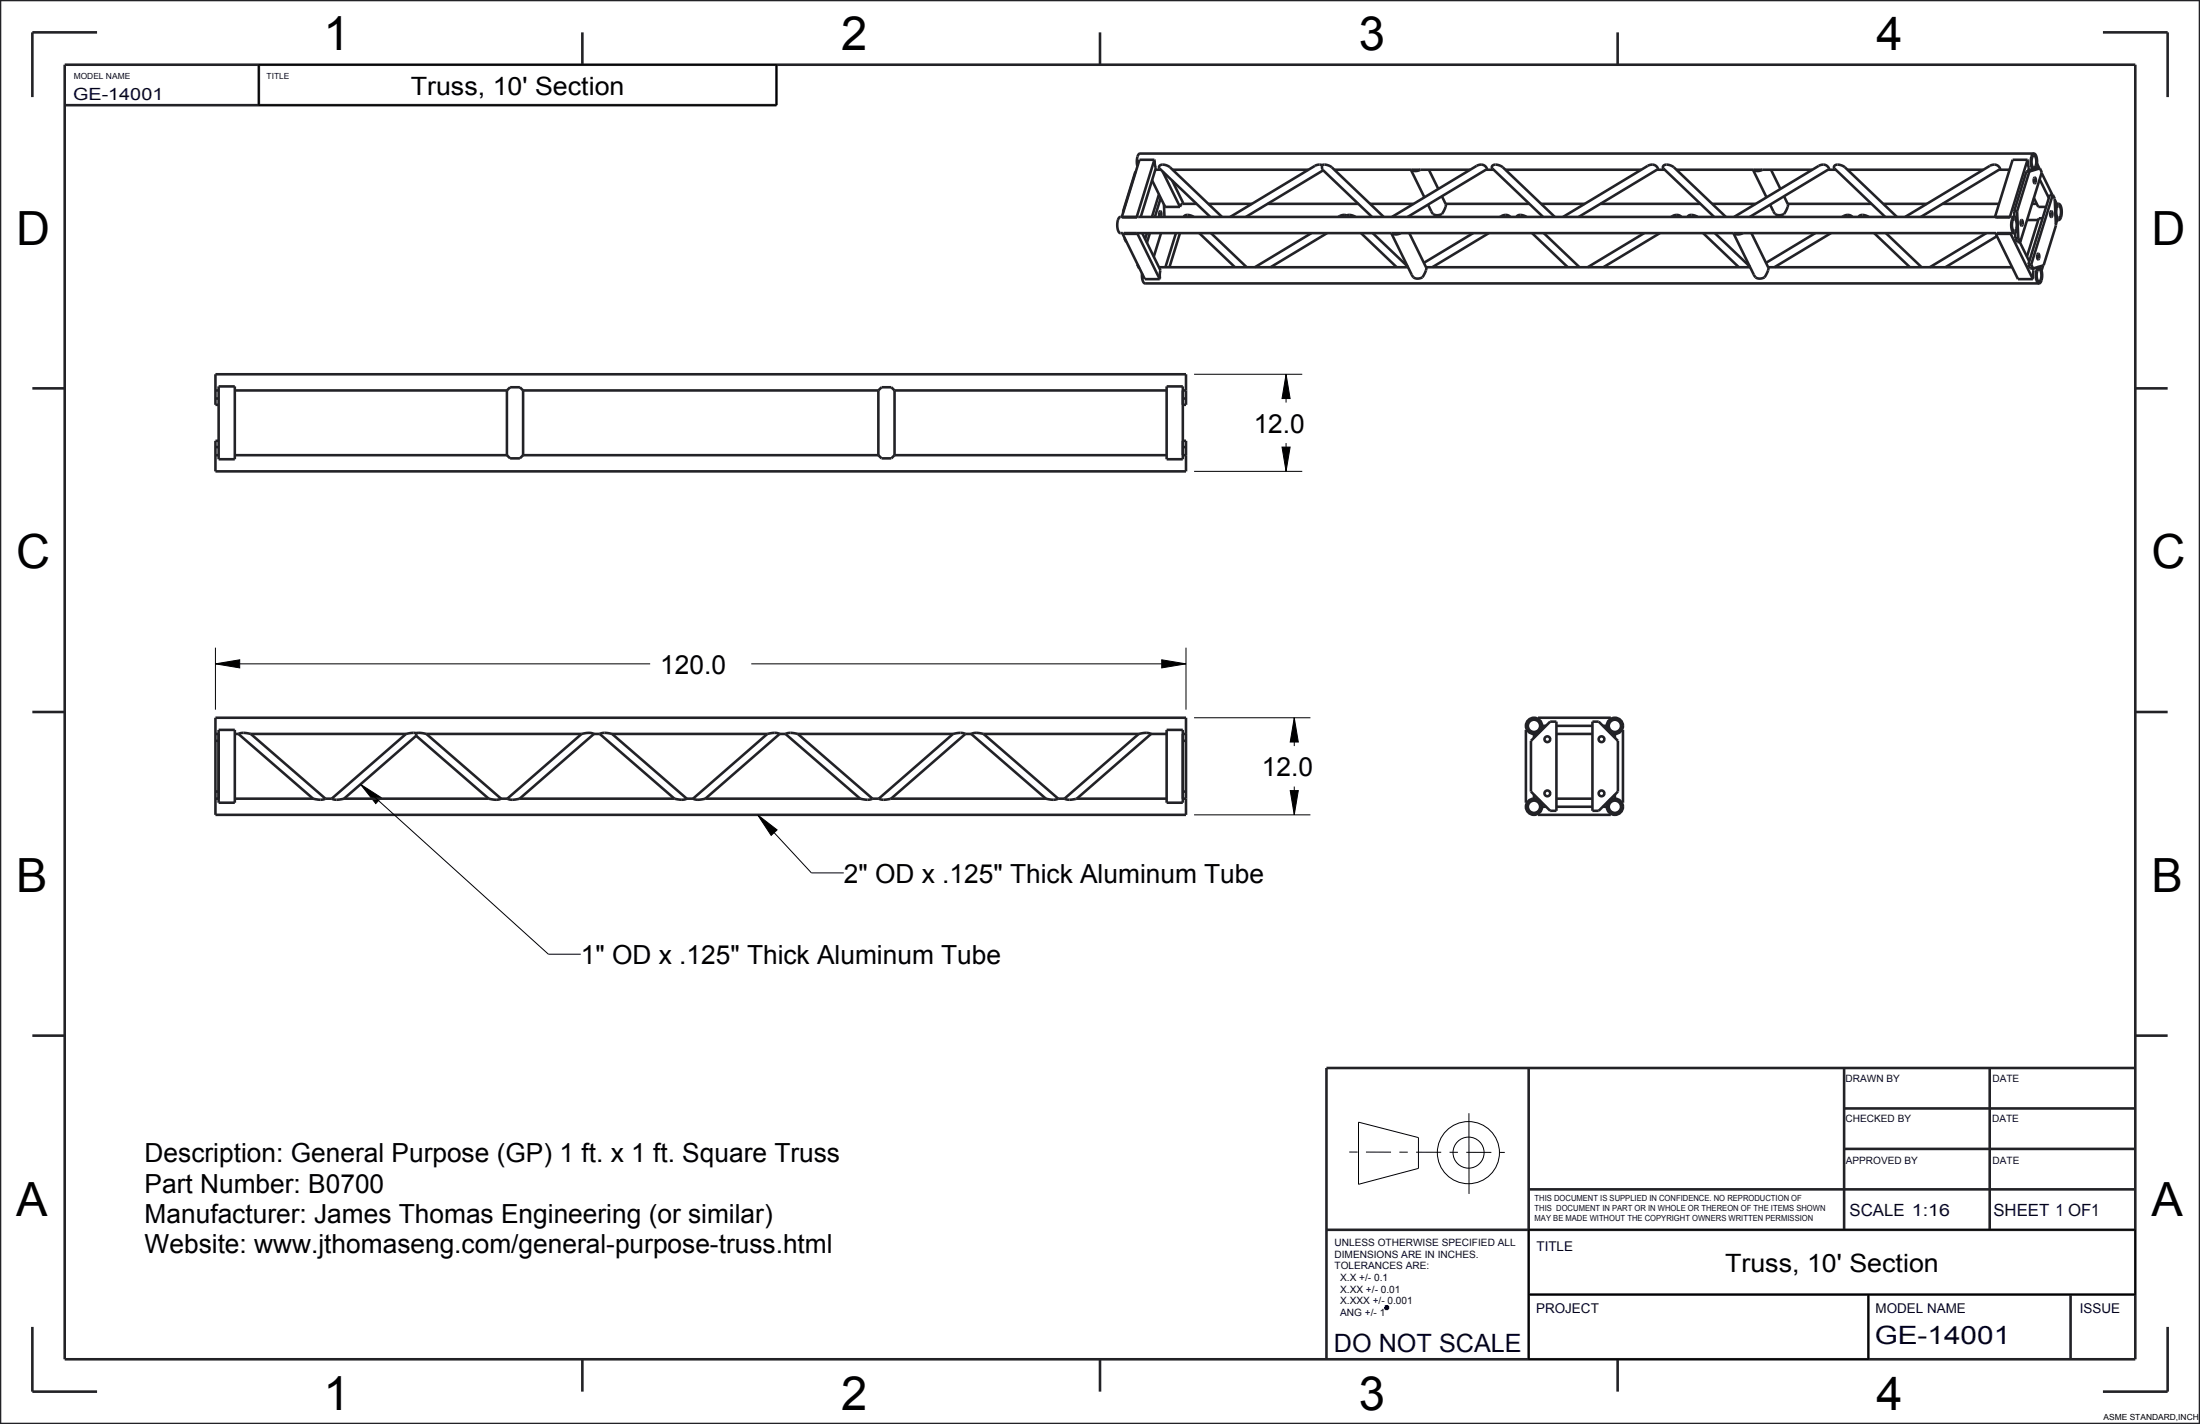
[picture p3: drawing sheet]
<svg xmlns="http://www.w3.org/2000/svg" width="432mm" height="279mm" viewBox="0 0 432 279" stroke-linecap="round" stroke-linejoin="round" font-family="sans-serif">
<path d="M271.9 256.4l.4-.1 .1 .4-.4 .1z" fill="none" stroke="#003" stroke-width=".51"/>
<path d="M252.4 73.4l.8 4.8h-1.6zM251.6 87.7h1.6l-.8 4.8zM42.3 130.3l4.7-.8v1.5zM228 129.5l4.8 .8-4.8 .7zM70.8 153.9l4 2.6-1 1.2zM148.7 159.9l3.8 2.9-1.1 1.1zM254 140.8l.8 4.8h-1.6zM253.2 155.1h1.6l-.8 4.8z" fill="#000"/>
<g fill="none" stroke="#000" stroke-width=".2">
<path d="M50.8 12.7h101.6v8h-101.6zM234.4 73.4h21.2M252.4 73.4l.8 4.8h-1.6zM252.4 73.4v5.6M234.4 92.5h21.2M251.6 87.7h1.6l-.8 4.8zM252.4 86.9v5.6M42.3 130.3l4.7-.8v1.5zM42.3 127.1v12.1M42.3 130.3h85.3M147.5 130.3h85.3M228 129.5l4.8 .8-4.8 .7z"/>
<path d="M232.8 127.1v12.1M70.8 153.9l4 2.6-1 1.2zM70.8 153.9l36.8 33.3h6.4M148.7 159.9l3.8 2.9-1.1 1.1zM148.7 159.9l10.6 11.4h6.3M234.4 159.9h22.8M234.4 140.8h22.8M253.2 155.1h1.6l-.8 4.8zM254 140.8l.8 4.8h-1.6zM254 140.8v5.6M254 154.3v5.6M288.3 218.4v15.9"/>
<path d="M266.6 220.2l11.8 3v6l-11.8 3.2zM300 254h119.1v-12.7h-119.1v25.4h66.7v-12.7"/>
<circle cx="288.2" cy="226.2" r="6.1"/>
<circle cx="288.2" cy="226.2" r="3"/>
</g>
<path d="M264.8 226l30.5 .1" fill="none" stroke="#000" stroke-width=".2" stroke-dasharray="1.6 1.6 4.9 1.6" stroke-linecap="butt"/>
<g fill="none" stroke="#222226" stroke-width=".51">
<path d="M0 0h431.8v279.4h-431.8zM12.7 12.7h406.4v254h-406.4zM19 6.4h-12.7v12.7M50.8 12.7v7.9M114.3 6.4v6.3M152.4 12.7v7.9h-139.7M215.9 6.4v6.3M317.5 6.4v6.3M412.7 6.4h12.7v12.7M222.9 33.7l-2.5 7.7M222.9 33.7h.1M222.9 33.6v.1"/>
<path d="M226.1 35.4l2.6 5.2h2.9M226.6 31.4l.3 1.6-3 9.6M226.6 31.4h-3l-3.4 11.1 .1 .2h2.9M226.6 31.4l-3.5 11.1M226.8 33.3h1M227.5 38.2l-1.4 4.4M227.8 38.8l-1.1 3.8M228.2 33.6l3.4 7M230.1 35.4l2.1 4.4v.2M230.1 33.3h26.7M232.1 40l-.3 .2-.2 .4M232.1 40h.1"/>
<path d="M232.1 40h2.8M237.2 40h8.5M248.8 40h17.8M259.5 32.4l.8-.1 1 .5 10.3 9.8M259.5 32.4l-.6-.1-.8 .2-16.6 10.1M259.5 32.4l.1 .9 9.7 9.3M259.7 33.4l-15.2 9.2M261.9 33.3h26.7M268.9 40h8.6M276.9 33.3l2.7 5.4M277 33.3l.8 .3 1-.3M277 33.3h.1"/>
<path d="M280.4 33.3l1.9 3.8M283 38.5l.8 1.6-.1 .6a1.64 1.64 0 0 1-1.4 1.5h-.5l-.5-.2-1-1.8M283.7 40h16.5M291.6 33.3h1.6M295.5 33.3h26.6M302.5 40h8.5M314.1 40h19.7M325.2 33.3h1.5M329 33.3h26.7M336.1 40h8.5M344.1 33.3l2.6 5.4M344.2 33.3l.8 .3 1-.3"/>
<path d="M344.2 33.3h-.1M347.6 33.3l1.8 3.8M350.2 38.5l.7 1.6-.1 .6a1.64 1.64 0 0 1-1.3 1.5h-.6l-.5-.2-1-1.8M350.9 40h16.4M358.8 33.3h1.5M362.6 33.3h26.7M369.6 40h8.6M381.3 40h11.1M392.4 33.3h2M397.7 33.7h.6M397.7 33.7l-2.4 7.7M398 31.4l.2 1.6-.1 .6"/>
<path d="M398 31.4h-3l-3.4 11.1v.2h3M398 31.4l-3.5 11.1M398.1 33.3h1.1M398.3 33.7l-2.4 7.7M398.8 40h1M398.9 33.3l-1.2 .4M399 30.6l.3-.1 .2 .2 .2 .8-.1 1-.4 .4-.3-.3-.2-.7 .1-.8zM399.2 38.8l.9 1.8h1.5M399.2 30.1h-175.5l-.3 .3-.2 .6v1.7M399.2 30.1l.4 .5 .2 1.1-.2 1.1-.4 .5M399.2 30.1l-.4 .5-.2 1.1 .2 1.2 .4 .4M399.3 34.9h.2l.1 .4-.2 .7-.2-.5z"/>
<path d="M399.8 32.1l.5 .9M400.3 35.2l1.8 3.7M400.4 33l-.9 .1M400.4 33l-2.1 .7M400.4 33l.4 .8-4.3 13.7M400.7 33.9l2.1 4.3M402.9 38.2h-.6l-4.2 13.7M402.9 38.2l.4 .8 .2 5.3-2.4 7.8-2.1 .6M402.9 38.2l-4.2 13.7M403.3 39.2l.3 .8M404 40h-.7M404 40l.5 .4 .2 1.2-.2 1.1-.5 .5"/>
<path d="M404 40l-.4 .4-.2 1.2 .2 1.1 .4 .5M220.3 45.9l4.4 8.9h2.9M220.3 45.9h3M220.4 42.7h.1M220.4 41.4l.1 .3M220.4 41.4h.1M220.6 45.7h171.2l-.1 .2M220.6 45.7h.1M220.7 46.6v.1M220.7 46.7l.4 .8M220.7 46.7h.1M223 42.7h.1"/>
<path d="M223.1 42.5l-3.2 .1-.3 .1-.3 1 .1 1.2 .3 .7 .7 .1-.1 .2M223.1 42.5l.1 .2M223.1 45.7h.1M223.2 51.9l.5 .8M223.2 51.9h.1M223.2 51.8v.1M223.3 45.9l4.3 8.9M223.3 45.7v.2M223.4 42.6l-.2 .1M223.4 42.6h.1M224.1 53.6l.2 1.4 .2 .4 .2 .2h175.5M224.2 45.7l3.6 7.3-.2 1.8"/>
<path d="M225.1 45.7l-.3 1.2M225.7 45.7l-.6 1.9M227.5 52.4h48.9M227.8 42.6l.1-.6-.2-.6-.2 .5 .2 .7M227.9 45.7l-1.4 4.7M228.4 40.1l.2 2.5M230.8 45.7l-2.1 6.7M231.6 45.7l-2.1 6.7M234.3 42.6l-1.2-.4-.5 .1-.3 .3M235.4 45.7l7 6.7M237.5 42.6l-9.9-9.5-.1-.3 .1-.3 .4-.2h.5l1.1 .5 10.2 9.8M237.7 45.7l7 6.7"/>
<path d="M257.4 45.7l-11.1 6.7M260.5 45.7l-11.1 6.7M264.3 42.3l.8-.1 1 .4M264.3 42.3l-.7-.1-.9 .4M264.3 42.3v.3M267.1 45.7l7 6.7M269.4 45.7l6.9 6.6M273.1 45.7l4 8.3 .4 .5 .7 .2a1.42 1.42 0 0 0 1.6-1.3l.1-.9-3.3-6.8M273.2 45.7l.8 .3 1-.3M273.2 45.7h.1M273.2 42.6l16.7-10.1 1.1-.2 .7 .6 .1 .3-15.5 9.4M279.9 52.4h63.6"/>
<path d="M289.1 45.7l-9.6 5.9M292.2 45.7l-11.1 6.7M296.4 42.6l-.4-.3-.5-.1-1.1 .4M299.6 42.6l-1.2-.4-.5 .1-.2 .3M300.7 45.7l7 6.7M302.9 42.6l-10-9.5-.1-.3 .1-.3 .4-.2h.5l1.1 .5 10.3 9.8M303 45.7l7 6.7M306.8 42.6l16.7-10.1 1.1-.2 .7 .6v.3l-15.5 9.4M322.7 45.7l-11.1 6.7M325.8 45.7l-11.1 6.7M330 42.6l-.4-.3-.5-.1-1.1 .4M333.2 42.6l-1.2-.4-.5 .1-.3 .3"/>
<path d="M334.3 45.7l7 6.7M336.4 42.6l-9.9-9.5-.1-.3 .1-.3 .4-.2h.5l1.1 .5 10.2 9.8M336.6 45.7l6.8 6.6M340.2 45.7l4.1 8.3 .4 .5 .6 .2a1.42 1.42 0 0 0 1.6-1.3l.2-.9-3.3-6.8M340.3 45.7l.8 .3 1-.3M340.3 45.7h.1M340.3 42.6l16.7-10.1 1.1-.2 .8 .6v.3l-15.5 9.4M342.1 45.7h.1M347 52.4h47.9M356.3 45.7l-9.7 5.9M359.4 45.7l-11.1 6.7M363.6 42.6l-.4-.3-.5-.1-1.1 .4"/>
<path d="M366.8 42.6l-1.3-.4-.4 .1-.3 .3M367.8 45.7l7.1 6.7M370 42.6l-10-9.5v-.3l.1-.3 .3-.2h.5l1.2 .5 10.2 9.8M370.1 45.7l7.1 6.7M373.9 42.6l16.7-10.1 1.1-.2 .8 .6v.3l-15.5 9.4M389.9 45.7l-11.1 6.7M391.7 45.9l4.4 8.9h2.9M391.7 45.9h2.9M391.8 42.7h.1M391.9 46.3l-10.1 6.1M392 45.7h3.4M392 45.7h.1"/>
<path d="M394.4 42.7h.1M394.5 42.5l-171.1 .1M394.5 42.5l.1 .2M394.5 45.7h.1M394.6 45.9l4.4 8.9M394.7 45.7l-.1 .2M395.2 43h.2l.2 .1 .2 .8-.1 1-.3 .5-.3-.3-.2-.7v-.8zM395.3 41.4h.6M395.3 41.4l.1 1.2M395.4 42.6l-.8 .1M395.4 42.6l.4 .4 .2 1.1-.2 1.2-.4 .4M395.4 42.6l-.5 .4-.2 1.2 .2 1.1 .5 .4"/>
<path d="M395.4 42.3l-.1 .2M395.4 42.4l-.1 .1M395.5 45.7l.1 1M395.6 46.7l.3 .8h.6M395.6 46.7h.5M395.9 41.4l.2 5.3M396.1 46.7l.4 .8M396.4 47.5l1.9 3.8M396.7 43.2h.2l.1 .4-.2 .7-.2-.5zM397.9 43.2h2.2M398.1 51.9l.4 .8h.5M398.1 51.9h.6"/>
<path d="M398.7 51.9l.3 .8M399 52.7l.1 .3-.1 1.8M399.8 52.4h.4M400 49.8h.2l.1 .4-.3 .7-.2-.5zM400 52.9l.3-.1 .2 .2 .2 .8-.1 1-.4 .4-.3-.3-.2-.7 .1-.8zM400.1 52.3v.1M400.2 52.4l.4 .5 .2 1.1-.2 1.2-.4 .4M400.2 52.4l-.4 .5-.2 1.1 .2 1.2 .4 .4M400.9 42.8h-.7l-2.4 7.6M401 52.1l-.3 1M402.5 41.5h.2l.1 .4-.2 .7-.2-.5zM403.5 43.2h.5"/>
<path d="M403.8 43.2l-.3 .8M403.9 40.5l.2-.1 .2 .2 .2 .8-.1 1-.4 .4-.3-.3-.1-.7v-.8zM6.3 76.2h6.4M42.3 76.6h.6M42.3 78.2h.6M42.9 79.4h-.6v-6h190.5v6h-.6M42.9 75.8h3.2v14.3h-3.2zM46.1 76.6h53.4M99.5 76.6l.6-.6h1.9l.7 .6M99.5 76.6v12.7M102.7 76.6v12.7M102.7 76.6h69.7"/>
<path d="M172.4 76.6l.6-.6h1.9l.7 .6M172.4 76.6v12.7M175.6 76.6h53.4M175.6 76.6v12.7M229 75.8h3.2v14.3h-3.2zM232.2 76.6h.6M232.2 78.2h.6M419.1 76.2h6.3M42.3 89.3h.6M42.3 87.7h.6M42.9 86.5h-.6v6h190.5v-6h-.6M46.1 89.3h53.4"/>
<path d="M99.5 89.3l.6 .6h1.9l.7-.6M102.7 89.3h69.7M172.4 89.3l.6 .6h1.9l.7-.6M175.6 89.3h53.4M232.2 89.3h.6M232.2 87.7h.6M6.3 139.7h6.4M419.1 139.7h6.3M42.3 140.8h190.5v19.1h-190.5zM42.3 156.7h.6M42.3 144h.6M42.3 155.3h.6"/>
<path d="M42.3 145.4h.6M42.9 144v12.7M42.9 143.2h3.2v14.3h-3.2zM46.1 144h.7M46.8 144l14.7 12.7h-15.4M49.2 144h30.5M49.2 144l14.7 12.7M49.2 144l-1.4-.2-1 .2M63.9 156.7h1.2M63.9 156.7l-1 .2-1.4-.2M65.1 156.7l1 .2 1.4-.2M67.5 156.7h28.4"/>
<path d="M79.7 144l-14.6 12.7M81.7 144.4l14.2 12.3M81.7 143.8h.8l1.2 .2M81.7 143.8h-.8l-1.2 .2M81.7 143.8v.6M81.7 144.4l-14.2 12.3M98.3 156.7h1.3M98.3 156.7l-14.6-12.7h30.5l-14.6 12.7 .9 .2 1.5-.2M98.3 156.7l-.9 .2-1.5-.2M102 156.7h30.4M114.2 144l1.4-.2 1 .2-14.6 12.7M116.6 144h1.1"/>
<path d="M117.7 144l14.7 12.7M120.1 144h30.5M120.1 144l14.7 12.7M120.1 144l-1.4-.2-1 .2M134.8 156.7h1.2M134.8 156.7l-1 .2-1.4-.2M136 156.7l1 .2 1.4-.2M138.4 156.7h30.4M153 144l-.9-.2-1.5 .2-14.6 12.7M154.2 144l14.6 12.7M154.2 144h-1.2l-14.6 12.7M156.6 144h30.5"/>
<path d="M156.6 144l14.6 12.7M156.6 144l-1.5-.2-.9 .2M171.2 156.7h1.3M171.2 156.7l-.9 .2-1.5-.2M172.5 156.7l.9 .2 1.5-.2M174.9 156.7h30.4M187.1 144l1.4-.2 1 .2M187.1 144l-14.6 12.7M189.5 144h1.1M189.5 144l-14.6 12.7M190.6 144l14.7 12.7M193 144h30.5"/>
<path d="M193 144l14.7 12.7M193 144l-1.4-.2-1 .2M207.7 156.7h1.2M207.7 156.7l-1 .2-1.4-.2M208.9 156.7l1 .2 1.4-.2M211.3 156.7h17.7M223.5 144l1.5-.2 .9 .2M223.5 144l-14.6 12.7M225.9 144h3.1M225.9 144l-14.6 12.7M229 143.2h3.2v14.3h-3.2zM232.2 156.7h.6"/>
<path d="M232.2 144h.6M232.2 155.3h.6M232.2 145.4h.6M299.7 143.2h-.2v14.3h.2M301.1 144v.8M301.1 155.9v.8M301.9 159.7v.2h14.3v-.2M301.9 141v-.2h14.3v.2M301.9 143.8v.2M301.9 156.7v.2M302 143.7v.1M302 156.9v.1"/>
<path d="M302.7 158.3h.8M302.7 142.4h.7M304.3 141.6h1.2v17.5h-1.2l-3.8-3.8v-9.9zM305.5 156.7h7.1M305.5 144h7.1M305.5 158.3h7.1M305.5 142.4h7.1M312.6 141.6h1.2l3.8 3.8v9.9l-3.8 3.8h-1.2zM314.6 158.3h.8M314.6 142.4h.8M316 143.7v.1M316 156.9v.1"/>
<path d="M316.2 143.8v.2M316.2 156.7v.2M317 144v.8M317 155.9v.8M318.3 143.2h.2v14.3h-.2M6.3 203.2h6.4M300 209.5v57.2M361.9 217.5h57.2M361.9 209.5v31.8M390.5 209.5v31.8M419.1 209.5h-158.8v57.2M419.1 203.2h6.3"/>
<path d="M300 233.4h119.1M361.9 225.4h57.2M260.3 241.3h158.8M300 254h119.1M366.7 254v12.7M406.4 254v12.7M6.3 260.3v12.7h12.7M114.3 266.7v6.3M215.9 266.7v6.3M317.5 266.7v6.3M425.4 260.3v12.7h-12.7"/>
<circle cx="301.1" cy="158.3" r="1.59"/>
<circle cx="301.1" cy="142.4" r="1.59"/>
<circle cx="301.1" cy="158.3" r="1.21"/>
<circle cx="301.1" cy="142.4" r="1.21"/>
<circle cx="303.7" cy="155.7" r=".56"/>
<circle cx="303.7" cy="145" r=".56"/>
<circle cx="314.3" cy="145" r=".56"/>
<circle cx="314.3" cy="155.7" r=".56"/>
<circle cx="317" cy="142.4" r="1.59"/>
<circle cx="317" cy="158.3" r="1.59"/>
<circle cx="317" cy="142.4" r="1.21"/>
<circle cx="317" cy="158.3" r="1.21"/>
</g>
<g font-size="9.2">
<text x="63.5" y="9.9">1</text>
<text x="165.1" y="9.9">2</text>
<text x="266.7" y="9.9">3</text>
<text x="368.3" y="9.9">4</text>
<text x="3.2" y="48">D</text>
<text x="422.3" y="48">D</text>
<text x="3.2" y="111.5">C</text>
<text x="422.3" y="111.5">C</text>
<text x="3.2" y="175">B</text>
<text x="422.3" y="175">B</text>
<text x="3.2" y="238.5">A</text>
<text x="422.3" y="238.5">A</text>
<text x="63.5" y="276.6">1</text>
<text x="165.1" y="276.6">2</text>
<text x="266.7" y="276.6">3</text>
<text x="368.3" y="276.6">4</text>
</g>
<g font-size="5.2">
<text x="246.1" y="84.9">12.0</text>
<text x="129.6" y="132.2">120.0</text>
<text x="247.7" y="152.3">12.0</text>
<text x="165.6" y="173.3">2&quot; OD x .125&quot; Thick Aluminum Tube</text>
<text x="114" y="189.2">1&quot; OD x .125&quot; Thick Aluminum Tube</text>
<text x="28.4" y="228">Description: General Purpose (GP) 1 ft. x 1 ft. Square Truss</text>
<text x="28.4" y="234">Part Number: B0700</text>
<text x="28.4" y="239.9">Manufacturer: James Thomas Engineering (or similar)</text>
<text x="28.4" y="245.9">Website: www.jthomaseng.com/general-purpose-truss.html</text>
</g>
<g font-size="5">
<text x="80.6" y="18.6">Truss, 10' Section</text>
<text x="338.6" y="249.6">Truss, 10' Section</text>
</g>
<g font-size="5" fill="#003">
<text x="367.9" y="263.8">GE-14001</text>
<text x="261.8" y="265.2">DO NOT SCALE</text>
</g>
<g font-size="3.3" fill="#003">
<text x="14.3" y="19.6">GE-14001</text>
<text x="363" y="238.6">SCALE 1:16</text>
<text x="391.3" y="238.7">SHEET 1 OF1</text>
</g>
<g font-size="2.6" fill="#003">
<text x="301.6" y="245.5">TITLE</text>
<text x="301.5" y="257.7">PROJECT</text>
<text x="368.1" y="257.6">MODEL NAME</text>
<text x="408.2" y="257.7">ISSUE</text>
</g>
<g font-size="2" fill="#003">
<text x="362.2" y="212.3">DRAWN BY</text>
<text x="391.1" y="212.3">DATE</text>
<text x="362.2" y="220.1">CHECKED BY</text>
<text x="391" y="220.1">DATE</text>
<text x="362.3" y="228.4">APPROVED BY</text>
<text x="391.1" y="228.4">DATE</text>
<text x="261.9" y="244.5">UNLESS OTHERWISE SPECIFIED ALL</text>
<text x="261.9" y="246.8">DIMENSIONS ARE IN INCHES.</text>
<text x="261.9" y="249.1">TOLERANCES ARE:</text>
<text x="263" y="251.3">X.X +/- 0.1</text>
<text x="263" y="253.6">X.XX +/- 0.01</text>
<text x="263" y="255.9">X.XXX +/- 0.001</text>
<text x="263" y="258.2">ANG +/- 1</text>
</g>
<g font-size="1.7" fill="#003">
<text x="14.5" y="15.4">MODEL NAME</text>
<text x="52.3" y="15.4">TITLE</text>
<text x="301.2" y="235.7">THIS DOCUMENT IS SUPPLIED IN CONFIDENCE. NO REPRODUCTION OF</text>
<text x="301.2" y="237.6">THIS DOCUMENT IN PART OR IN WHOLE OR THEREON OF THE ITEMS SHOWN</text>
<text x="301.2" y="239.5">MAY BE MADE WITHOUT THE COPYRIGHT OWNERS WRITTEN PERMISSION</text>
</g>
<text font-size="1.7" x="412.9" y="278.7">ASME STANDARD,INCH</text>
</svg>
